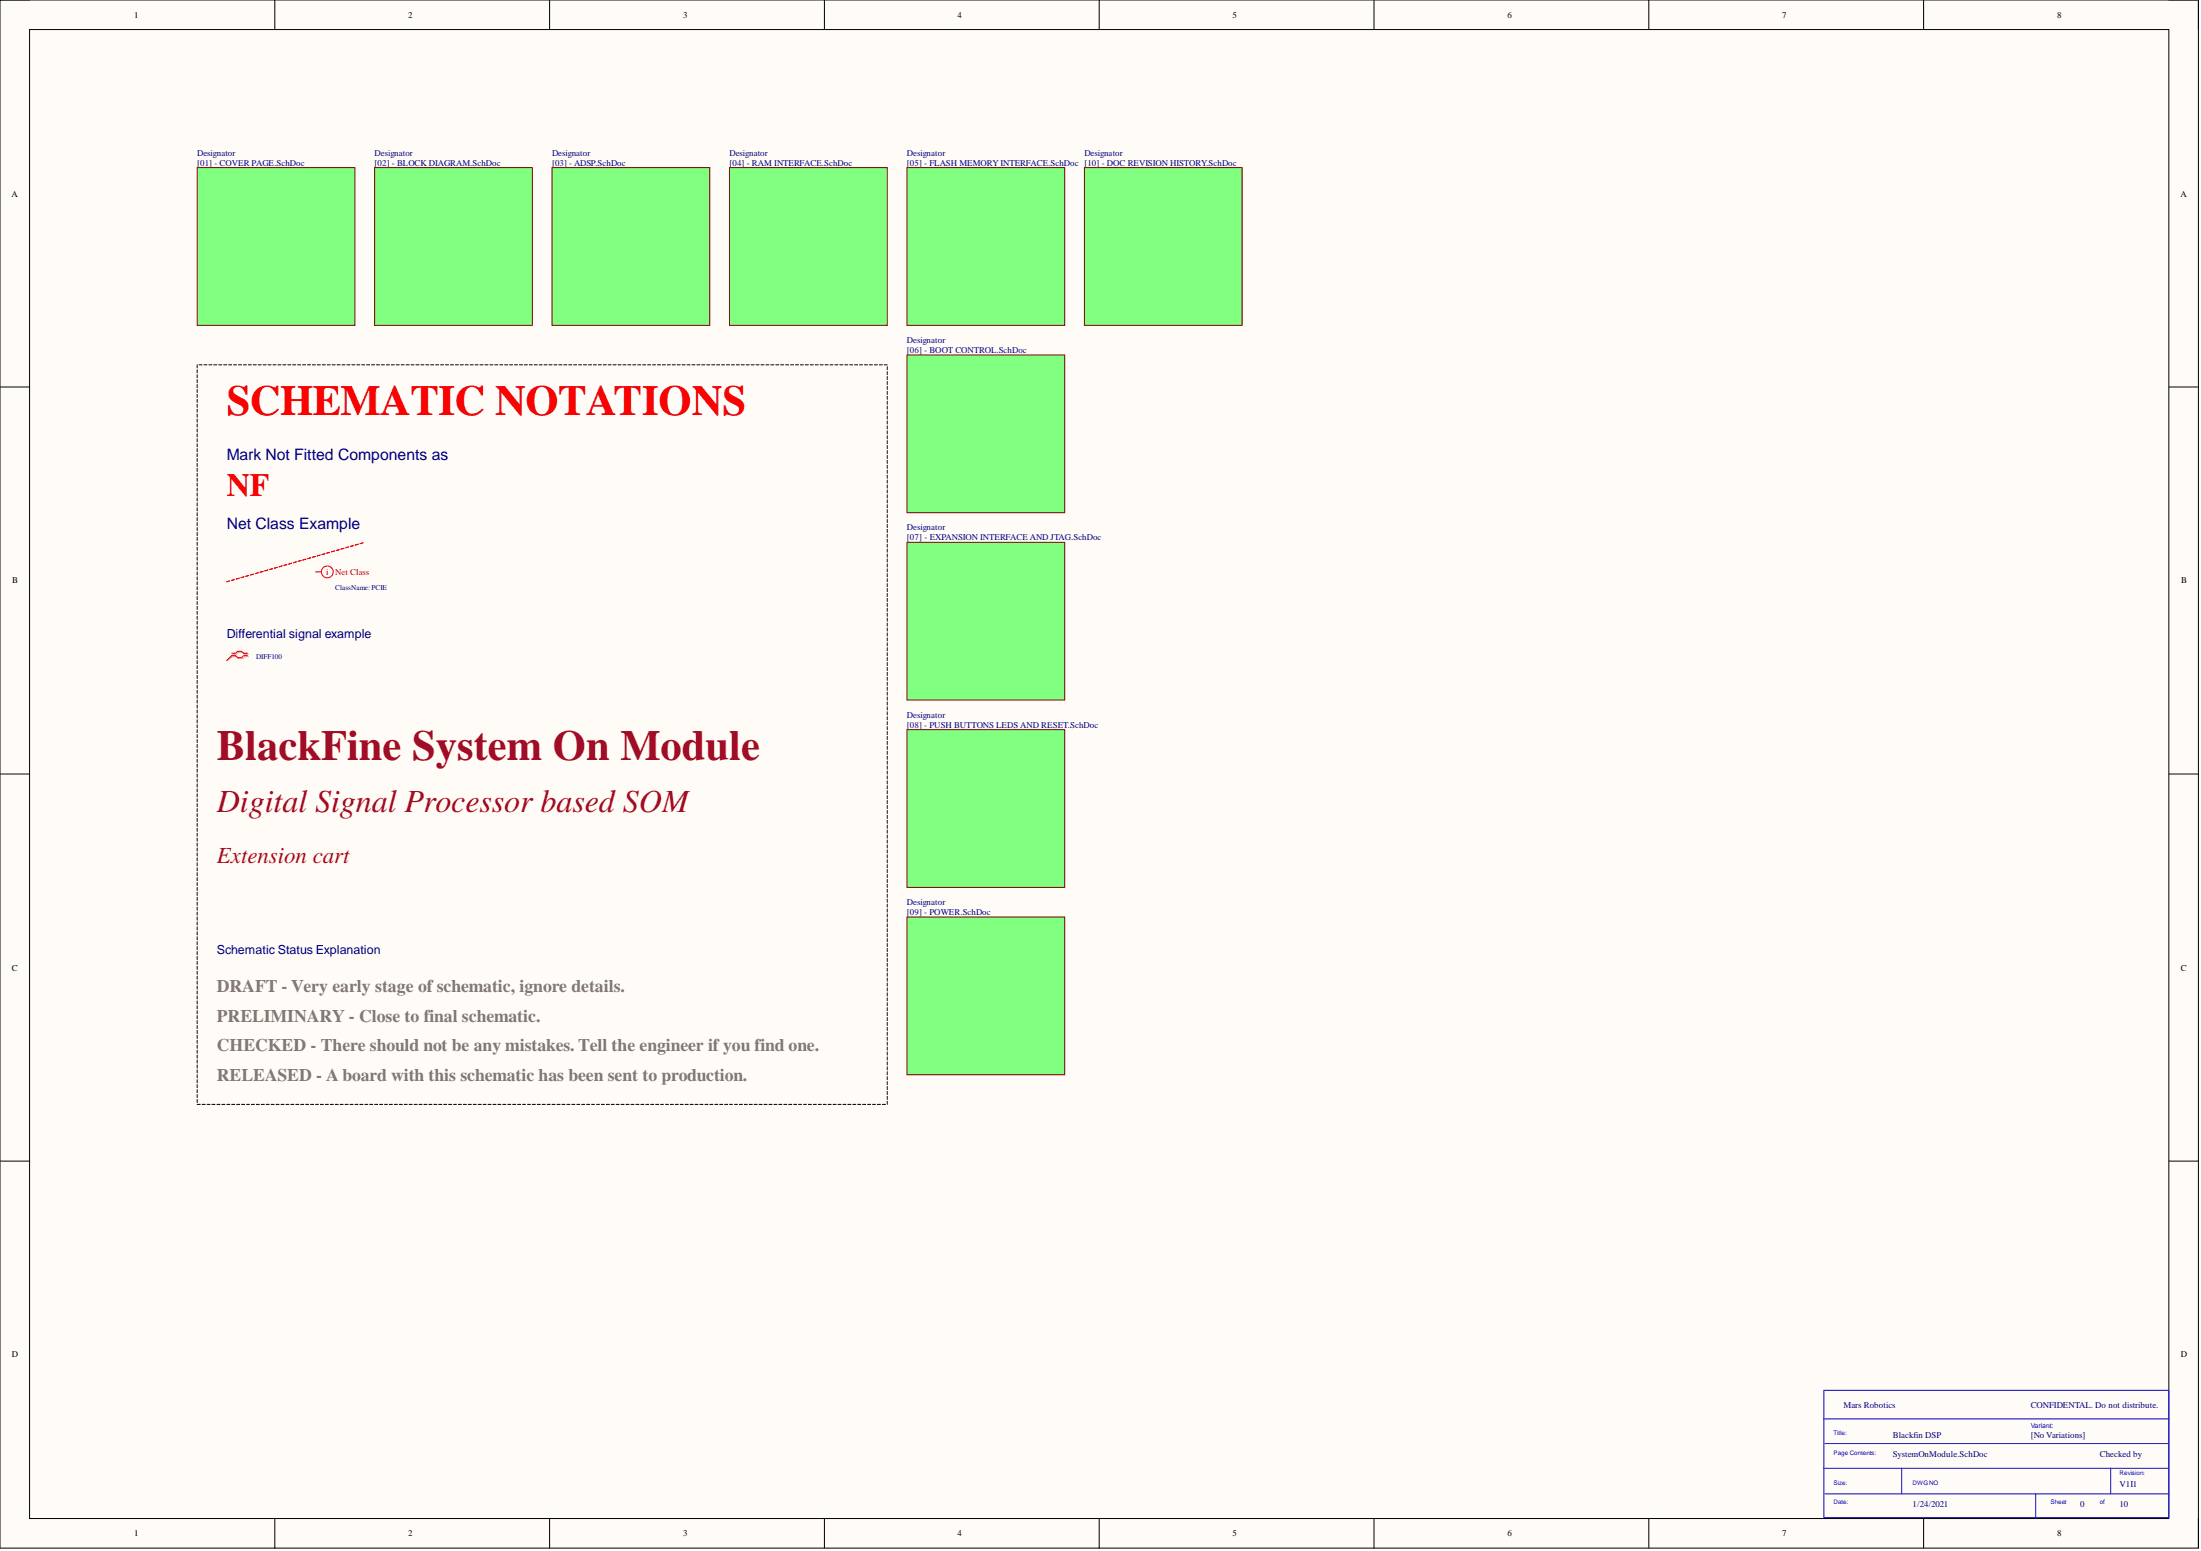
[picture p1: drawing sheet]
<svg xmlns="http://www.w3.org/2000/svg" width="566mm" height="399mm" viewBox="0 0 566 399" stroke-linecap="round" stroke-linejoin="round" font-family="sans-serif">
<path d="M0 0h565.5v398.3h-565.5z" fill-rule="evenodd" fill="#fffcf8"/>
<path d="M0 0h565.5v398.3h-565.5z" fill="none" stroke="#000" stroke-width=".26"/>
<path d="M7.6 7.6h550.3v383h-550.3z" fill-rule="evenodd" fill="#fffcf8"/>
<g fill="none" stroke="#000" stroke-width=".26">
<path d="M0 0h7.6M70.7 0v7.6M141.4 0v7.6M212.1 0v7.6M282.8 0v7.6M353.5 0v7.6M424.2 0v7.6M494.9 0v7.6M557.9 0h7.6v7.6M7.6 7.6h550.3v383h-550.3zM0 99.6h7.6M557.9 99.6h7.6"/>
<path d="M0 199.1h7.6M557.9 199.1h7.6M0 298.7h7.6M557.9 298.7h7.6M70.7 390.6v7.7M141.4 390.6v7.7M212.1 390.6v7.7M282.8 390.6v7.7M353.5 390.6v7.7M424.2 390.6v7.7M494.9 390.6v7.7M565.5 390.6v7.7"/>
</g>
<path d="M469.2 357.7h88.7v32.7h-88.7zM469.2 365h88.7M469.2 377.7h88.7M469.4 371.4h88.5M489.2 377.7v6.6M543 377.7v6.6M469.4 384.3h88.5M523.7 384.3v6.3" fill="none" stroke="#00f" stroke-width=".26"/>
<path d="M50.7 43.1h40.6v40.6h-40.6z" fill-rule="evenodd" fill="#80ff80"/>
<path d="M50.7 43.1h40.6v40.6h-40.6z" fill="none" stroke="#800000" stroke-width=".26"/>
<path d="M96.4 43.1h40.5v40.6h-40.5z" fill-rule="evenodd" fill="#80ff80"/>
<path d="M96.4 43.1h40.5v40.6h-40.5z" fill="none" stroke="#800000" stroke-width=".26"/>
<g fill="none" stroke="#f00" stroke-width=".26">
<path d="M92.2 140l-.8 .2M93.4 139.6l-.8 .3M59.1 149.4l-.8 .3M60.3 149.1l-.7 .2M61.5 148.7l-.7 .3M62.8 148.4l-.8 .2M64 148l-.8 .3M65.2 147.7l-.7 .2M66.4 147.3l-.7 .3M67.7 147l-.8 .2M68.9 146.6l-.8 .3M70.1 146.3l-.7 .2"/>
<path d="M71.3 145.9l-.7 .3M72.6 145.6l-.8 .2M73.8 145.2l-.8 .3M75 144.9l-.8 .2M76.2 144.5l-.7 .3M77.5 144.2l-.8 .2M78.7 143.8l-.8 .3M79.9 143.5l-.8 .2M81.1 143.1l-.7 .3M81.2 147.1h1.5M82.4 142.8l-.8 .2M83.6 142.4l-.8 .3"/>
<path d="M84.8 142.1l-.8 .2M86 141.7l-.7 .3M87.3 141.4l-.8 .2M88.5 141l-.8 .3M89.7 140.7l-.8 .2M90.9 140.3l-.7 .3M59.6 168h1l.5-.5h1l.5 .5h1.1M63.7 168.7h-1.1l-.5 .5h-1l-.5-.5h-1l-1.3 1.3"/>
<circle cx="84.2" cy="147.1" r="1.52"/>
</g>
<path d="M0 398.3v.2z" fill="none" stroke="#f33" stroke-width=".26"/>
<path d="M59.9 168.3h1l.5-.5h1l.5 .5h1M63.9 168.9h-1l-.5 .5h-1l-.5-.5h-1l-1.6 1.1" fill="none" stroke="#d0a19e" stroke-width=".26"/>
<g fill="none" stroke="#000" stroke-width=".26">
<path d="M50.7 93.9v.7M50.7 95.1v.8M50.7 96.4v.8M50.7 97.7v.7M50.7 98.9v.8M51.2 93.9h.8M52.5 93.9h.8M53.7 93.9h.8M55 93.9h.8M56.3 93.9h.8M57.5 93.9h.8M58.8 93.9h.8"/>
<path d="M60.1 93.9h.8M61.3 93.9h.8M62.6 93.9h.8M63.9 93.9h.8M65.1 93.9h.8M66.4 93.9h.8M67.7 93.9h.8M68.9 93.9h.8M70.2 93.9h.8M71.5 93.9h.8M72.8 93.9h.7M74 93.9h.8"/>
<path d="M75.3 93.9h.8M76.6 93.9h.8M77.8 93.9h.8M79.1 93.9h.8M80.4 93.9h.8M81.6 93.9h.8M82.9 93.9h.8M84.2 93.9h.8M85.4 93.9h.8M86.7 93.9h.8M88 93.9h.8M89.2 93.9h.8"/>
<path d="M90.5 93.9h.8M91.8 93.9h.8M93 93.9h.8M94.3 93.9h.8M95.6 93.9h.8M96.8 93.9h.8M98.1 93.9h.8M99.4 93.9h.8M100.7 93.9h.7M101.9 93.9h.8M103.2 93.9h.8M104.5 93.9h.7"/>
<path d="M105.7 93.9h.8M107 93.9h.8M108.3 93.9h.8M109.5 93.9h.8M110.8 93.9h.8M112.1 93.9h.8M113.3 93.9h.8M114.6 93.9h.8M115.9 93.9h.8M117.1 93.9h.8M118.4 93.9h.8M119.7 93.9h.8"/>
<path d="M120.9 93.9h.8M122.2 93.9h.8M123.5 93.9h.8M124.7 93.9h.8M126 93.9h.8M127.3 93.9h.8M128.5 93.9h.8M129.8 93.9h.8M131.1 93.9h.8M132.4 93.9h.7M133.6 93.9h.8M134.9 93.9h.8"/>
<path d="M136.2 93.9h.7M137.4 93.9h.8M138.7 93.9h.8M140 93.9h.8M141.2 93.9h.8M142.5 93.9h.8M143.8 93.9h.8M145 93.9h.8M146.3 93.9h.8M147.6 93.9h.8M148.8 93.9h.8M150.1 93.9h.8"/>
<path d="M151.4 93.9h.8M152.6 93.9h.8M153.9 93.9h.8M155.2 93.9h.8M156.4 93.9h.8M157.7 93.9h.8M159 93.9h.8M160.2 93.9h.8M161.5 93.9h.8M162.8 93.9h.8M164.1 93.9h.7M165.3 93.9h.8"/>
<path d="M166.6 93.9h.8M167.9 93.9h.7M169.1 93.9h.8M170.4 93.9h.8M171.7 93.9h.8M172.9 93.9h.8M174.2 93.9h.8M175.5 93.9h.8M176.7 93.9h.8M178 93.9h.8M179.3 93.9h.8M180.5 93.9h.8"/>
<path d="M181.8 93.9h.8M183.1 93.9h.8M184.3 93.9h.8M185.6 93.9h.8M186.9 93.9h.8M188.1 93.9h.8M189.4 93.9h.8M190.7 93.9h.8M191.9 93.9h.8M193.2 93.9h.8M194.5 93.9h.8M195.8 93.9h.7"/>
<path d="M197 93.9h.8M198.3 93.9h.8M199.6 93.9h.7M200.8 93.9h.8M202.1 93.9h.8M203.4 93.9h.8M204.6 93.9h.8M205.9 93.9h.8M207.2 93.9h.8M208.4 93.9h.8M209.7 93.9h.8M211 93.9h.8"/>
<path d="M212.2 93.9h.8M213.5 93.9h.8M214.8 93.9h.8M216 93.9h.8M217.3 93.9h.8M218.6 93.9h.8M219.8 93.9h.8M221.1 93.9h.8M222.4 93.9h.8M223.6 93.9h.8M224.9 93.9h.8M226.2 93.9h.8"/>
<path d="M227.5 93.9h.7M228.2 94.3v.8M228.2 95.6v.8M228.2 96.9v.8M228.2 98.1v.8M228.2 99.4v.8M50.7 100.2v.8M50.7 101.5v.8M50.7 102.7v.8M50.7 104v.8M50.7 105.3v.8M50.7 106.5v.8"/>
<path d="M50.7 107.8v.8M50.7 109.1v.8M50.7 110.3v.8M50.7 111.6v.8M50.7 112.9v.8M50.7 114.1v.8M50.7 115.4v.8M50.7 116.7v.8M50.7 117.9v.8M50.7 119.2v.8M228.2 100.7v.8M228.2 101.9v.8"/>
<path d="M228.2 103.2v.8M228.2 104.5v.8M228.2 105.7v.8M228.2 107v.8M228.2 108.3v.8M228.2 109.5v.8M228.2 110.8v.8M228.2 112.1v.8M228.2 113.4v.7M228.2 114.6v.8M228.2 115.9v.8M228.2 117.2v.7"/>
<path d="M228.2 118.4v.8M228.2 119.7v.8M50.7 120.5v.8M50.7 121.8v.7M50.7 123v.8M50.7 124.3v.8M50.7 125.6v.8M50.7 126.8v.8M50.7 128.1v.8M50.7 129.4v.8M50.7 130.6v.8M50.7 131.9v.8"/>
<path d="M50.7 133.2v.8M50.7 134.4v.8M50.7 135.7v.8M50.7 137v.8M50.7 138.2v.8M50.7 139.5v.8M228.2 121v.8M228.2 122.2v.8M228.2 123.5v.8M228.2 124.8v.8M228.2 126v.8M228.2 127.3v.8"/>
<path d="M228.2 128.6v.8M228.2 129.8v.8M228.2 131.1v.8M228.2 132.4v.8M228.2 133.6v.8M228.2 134.9v.8M228.2 136.2v.8M228.2 137.4v.8M228.2 138.7v.8M228.2 140v.8M50.7 140.8v.8M50.7 142v.8"/>
<path d="M50.7 143.3v.8M50.7 144.6v.8M50.7 145.9v.7M50.7 147.1v.8M50.7 148.4v.8M50.7 149.7v.7M50.7 150.9v.8M50.7 152.2v.8M50.7 153.5v.8M50.7 154.7v.8M50.7 156v.8M50.7 157.3v.8"/>
<path d="M50.7 158.5v.8M50.7 159.8v.8M228.2 141.3v.7M228.2 142.5v.8M228.2 143.8v.8M228.2 145.1v.8M228.2 146.3v.8M228.2 147.6v.8M228.2 148.9v.8M228.2 150.1v.8M228.2 151.4v.8M228.2 152.7v.8"/>
<path d="M228.2 153.9v.8M228.2 155.2v.8M228.2 156.5v.8M228.2 157.7v.8M228.2 159v.8M50.7 161.1v.8M50.7 162.3v.8M50.7 163.6v.8M50.7 164.9v.8M50.7 166.1v.8M50.7 167.4v.8M50.7 168.7v.8"/>
<path d="M50.7 170v.7M50.7 171.2v.8M50.7 172.5v.8M50.7 173.8v.7M50.7 175v.8M50.7 176.3v.8M50.7 177.6v.8M50.7 178.8v.8M228.2 160.3v.8M228.2 161.5v.8M228.2 162.8v.8M228.2 164.1v.8"/>
<path d="M228.2 165.4v.7M228.2 166.6v.8M228.2 167.9v.8M228.2 169.2v.8M228.2 170.4v.8M228.2 171.7v.8M228.2 173v.8M228.2 174.2v.8M228.2 175.5v.8M228.2 176.8v.8M228.2 178v.8M228.2 179.3v.8"/>
<path d="M50.7 180.1v.8M50.7 181.4v.8M50.7 182.6v.8M50.7 183.9v.8M50.7 185.2v.8M50.7 186.4v.8M50.7 187.7v.8M50.7 189v.8M50.7 190.2v.8M50.7 191.5v.8M50.7 192.8v.8M50.7 194v.8"/>
<path d="M50.7 195.3v.8M50.7 196.6v.8M50.7 197.9v.7M50.7 199.1v.8M228.2 180.6v.8M228.2 181.8v.8M228.2 183.1v.8M228.2 184.4v.8M228.2 185.6v.8M228.2 186.9v.8M228.2 188.2v.8M228.2 189.5v.7"/>
<path d="M228.2 190.7v.8M228.2 192v.8M228.2 193.3v.7M228.2 194.5v.8M228.2 195.8v.8M228.2 197.1v.8M228.2 198.3v.8M228.2 199.6v.8M50.7 200.4v.8M50.7 201.7v.8M50.7 202.9v.8M50.7 204.2v.8"/>
<path d="M50.7 205.5v.8M50.7 206.7v.8M50.7 208v.8M50.7 209.3v.8M50.7 210.5v.8M50.7 211.8v.8M50.7 213.1v.8M50.7 214.3v.8M50.7 215.6v.8M50.7 216.9v.8M50.7 218.1v.8M50.7 219.4v.8"/>
<path d="M228.2 200.9v.8M228.2 202.1v.8M228.2 203.4v.8M228.2 204.7v.8M228.2 205.9v.8M228.2 207.2v.8M228.2 208.5v.8M228.2 209.7v.8M228.2 211v.8M228.2 212.3v.8M228.2 213.5v.8M228.2 214.8v.8"/>
<path d="M228.2 216.1v.8M228.2 217.4v.7M228.2 218.6v.8M228.2 219.9v.8M50.7 220.7v.8M50.7 222v.7M50.7 223.2v.8M50.7 224.5v.8M50.7 225.8v.7M50.7 227v.8M50.7 228.3v.8M50.7 229.6v.8"/>
<path d="M50.7 230.8v.8M50.7 232.1v.8M50.7 233.4v.8M50.7 234.6v.8M50.7 235.9v.8M50.7 237.2v.8M50.7 238.4v.8M50.7 239.7v.8M228.2 221.2v.8M228.2 222.4v.8M228.2 223.7v.8M228.2 225v.8"/>
<path d="M228.2 226.2v.8M228.2 227.5v.8M228.2 228.8v.8M228.2 230v.8M228.2 231.3v.8M228.2 232.6v.8M228.2 233.8v.8M228.2 235.1v.8M228.2 236.4v.8M228.2 237.6v.8M228.2 238.9v.8M50.7 241v.8"/>
<path d="M50.7 242.2v.8M50.7 243.5v.8M50.7 244.8v.8M50.7 246.1v.7M50.7 247.3v.8M50.7 248.6v.8M50.7 249.9v.7M50.7 251.1v.8M50.7 252.4v.8M50.7 253.7v.8M50.7 254.9v.8M50.7 256.2v.8"/>
<path d="M50.7 257.5v.8M50.7 258.7v.8M228.2 240.2v.8M228.2 241.5v.7M228.2 242.7v.8M228.2 244v.8M228.2 245.3v.8M228.2 246.5v.8M228.2 247.8v.8M228.2 249.1v.8M228.2 250.3v.8M228.2 251.6v.8"/>
<path d="M228.2 252.9v.8M228.2 254.1v.8M228.2 255.4v.8M228.2 256.7v.8M228.2 257.9v.8M228.2 259.2v.8M50.7 260v.8M50.7 261.3v.8M50.7 262.5v.8M50.7 263.8v.8M50.7 265.1v.8M50.7 266.3v.8"/>
<path d="M50.7 267.6v.8M50.7 268.9v.8M50.7 270.1v.8M50.7 271.4v.8M50.7 272.7v.8M50.7 274v.7M50.7 275.2v.8M50.7 276.5v.8M50.7 277.8v.8M50.7 279v.8M228.2 260.5v.8M228.2 261.7v.8"/>
<path d="M228.2 263v.8M228.2 264.3v.8M228.2 265.6v.7M228.2 266.8v.8M228.2 268.1v.8M228.2 269.4v.7M228.2 270.6v.8M228.2 271.9v.8M228.2 273.2v.8M228.2 274.4v.8M228.2 275.7v.8M228.2 277v.8"/>
<path d="M228.2 278.2v.8M228.2 279.5v.8M50.7 280.3v.8M50.7 281.6v.8M50.7 282.8v.8M50.7 284.1h.8M52 284.1h.8M53.3 284.1h.7M54.5 284.1h.8M55.8 284.1h.8M57.1 284.1h.8M58.3 284.1h.8"/>
<path d="M59.6 284.1h.8M60.9 284.1h.8M62.1 284.1h.8M63.4 284.1h.8M64.7 284.1h.8M65.9 284.1h.8M67.2 284.1h.8M68.5 284.1h.8M69.7 284.1h.8M71 284.1h.8M72.3 284.1h.8M73.5 284.1h.8"/>
<path d="M74.8 284.1h.8M76.1 284.1h.8M77.4 284.1h.7M78.6 284.1h.8M79.9 284.1h.8M81.2 284.1h.7M82.4 284.1h.8M83.7 284.1h.8M85 284.1h.8M86.2 284.1h.8M87.5 284.1h.8M88.8 284.1h.8"/>
<path d="M90 284.1h.8M91.3 284.1h.8M92.6 284.1h.8M93.8 284.1h.8M95.1 284.1h.8M96.4 284.1h.8M97.6 284.1h.8M98.9 284.1h.8M100.2 284.1h.8M101.4 284.1h.8M102.7 284.1h.8M104 284.1h.8"/>
<path d="M105.2 284.1h.8M106.5 284.1h.8M107.8 284.1h.8M109.1 284.1h.7M110.3 284.1h.8M111.6 284.1h.8M112.9 284.1h.7M114.1 284.1h.8M115.4 284.1h.8M116.7 284.1h.8M117.9 284.1h.8M119.2 284.1h.8"/>
<path d="M120.5 284.1h.8M121.7 284.1h.8M123 284.1h.8M124.3 284.1h.8M125.5 284.1h.8M126.8 284.1h.8M128.1 284.1h.8M129.3 284.1h.8M130.6 284.1h.8M131.9 284.1h.8M133.1 284.1h.8M134.4 284.1h.8"/>
<path d="M135.7 284.1h.8M136.9 284.1h.8M138.2 284.1h.8M139.5 284.1h.8M140.8 284.1h.7M142 284.1h.8M143.3 284.1h.8M144.6 284.1h.7M145.8 284.1h.8M147.1 284.1h.8M148.4 284.1h.8M149.6 284.1h.8"/>
<path d="M150.9 284.1h.8M152.2 284.1h.8M153.4 284.1h.8M154.7 284.1h.8M156 284.1h.8M157.2 284.1h.8M158.5 284.1h.8M159.8 284.1h.8M161 284.1h.8M162.3 284.1h.8M163.6 284.1h.8M164.8 284.1h.8"/>
<path d="M166.1 284.1h.8M167.4 284.1h.8M168.6 284.1h.8M169.9 284.1h.8M171.2 284.1h.8M172.5 284.1h.7M173.7 284.1h.8M175 284.1h.8M176.3 284.1h.7M177.5 284.1h.8M178.8 284.1h.8M180.1 284.1h.8"/>
<path d="M181.3 284.1h.8M182.6 284.1h.8M183.9 284.1h.8M185.1 284.1h.8M186.4 284.1h.8M187.7 284.1h.8M188.9 284.1h.8M190.2 284.1h.8M191.5 284.1h.8M192.7 284.1h.8M194 284.1h.8M195.3 284.1h.8"/>
<path d="M196.5 284.1h.8M197.8 284.1h.8M199.1 284.1h.8M200.3 284.1h.8M201.6 284.1h.8M202.9 284.1h.8M204.2 284.1h.7M205.4 284.1h.8M206.7 284.1h.8M208 284.1h.8M209.2 284.1h.8M210.5 284.1h.8"/>
<path d="M211.8 284.1h.8M213 284.1h.8M214.3 284.1h.8M215.6 284.1h.8M216.8 284.1h.8M218.1 284.1h.8M219.4 284.1h.8M220.6 284.1h.8M221.9 284.1h.8M223.2 284.1h.8M224.4 284.1h.8M225.7 284.1h.8"/>
<path d="M227 284.1h.8M228.2 280.8v.8M228.2 282v.8M228.2 283.3v.8"/>
</g>
<path d="M233.3 91.3h40.6v40.6h-40.6z" fill-rule="evenodd" fill="#80ff80"/>
<path d="M233.3 91.3h40.6v40.6h-40.6z" fill="none" stroke="#800000" stroke-width=".26"/>
<path d="M142 43.1h40.6v40.6h-40.6z" fill-rule="evenodd" fill="#80ff80"/>
<path d="M142 43.1h40.6v40.6h-40.6z" fill="none" stroke="#800000" stroke-width=".26"/>
<path d="M187.7 43.1h40.5v40.6h-40.5z" fill-rule="evenodd" fill="#80ff80"/>
<path d="M187.7 43.1h40.5v40.6h-40.5z" fill="none" stroke="#800000" stroke-width=".26"/>
<path d="M233.3 43.1h40.6v40.6h-40.6z" fill-rule="evenodd" fill="#80ff80"/>
<path d="M233.3 43.1h40.6v40.6h-40.6z" fill="none" stroke="#800000" stroke-width=".26"/>
<path d="M233.3 139.5h40.6v40.6h-40.6z" fill-rule="evenodd" fill="#80ff80"/>
<path d="M233.3 139.5h40.6v40.6h-40.6z" fill="none" stroke="#800000" stroke-width=".26"/>
<path d="M233.3 187.7h40.6v40.6h-40.6z" fill-rule="evenodd" fill="#80ff80"/>
<path d="M233.3 187.7h40.6v40.6h-40.6z" fill="none" stroke="#800000" stroke-width=".26"/>
<path d="M233.3 235.9h40.6v40.6h-40.6z" fill-rule="evenodd" fill="#80ff80"/>
<path d="M233.3 235.9h40.6v40.6h-40.6z" fill="none" stroke="#800000" stroke-width=".26"/>
<path d="M279 43.1h40.5v40.6h-40.5z" fill-rule="evenodd" fill="#80ff80"/>
<path d="M279 43.1h40.5v40.6h-40.5z" fill="none" stroke="#800000" stroke-width=".26"/>
<text font-size="11" fill="#f00" x="58.3" y="106.7">SCHEMATIC NOTATIONS</text>
<text font-size="11" fill="#9e0e29" x="55.8" y="195.5">BlackFine System On Module</text>
<text font-size="8.3" fill="#f00" x="58.3" y="127.6">NF</text>
<text font-size="8.3" fill="#9e0e29" x="55.8" y="208.8">Digital Signal Processor based SOM</text>
<text font-size="5.9" fill="#9e0e29" x="55.8" y="222">Extension cart</text>
<g font-size="4.6" fill="#827872">
<text x="55.8" y="255.2">DRAFT - Very early stage of schematic, ignore details.</text>
<text x="55.8" y="262.8">PRELIMINARY - Close to final schematic.</text>
<text x="55.8" y="270.4">CHECKED - There should not be any mistakes. Tell the engineer if you find one.</text>
<text x="55.8" y="278">RELEASED - A board with this schematic has been sent to production.</text>
</g>
<g font-size="4.1" fill="#000080">
<text x="58.3" y="118.4">Mark Not Fitted Components as</text>
<text x="58.3" y="136.1">Net Class Example</text>
</g>
<g font-size="3.2" fill="#000080">
<text x="58.3" y="164.2">Differential signal example</text>
<text x="55.8" y="245.4">Schematic Status Explanation</text>
</g>
<g font-size="2.3">
<text x="34.5" y="4.6">1</text>
<text x="105" y="4.6">2</text>
<text x="175.7" y="4.6">3</text>
<text x="246.3" y="4.6">4</text>
<text x="317.1" y="4.6">5</text>
<text x="387.8" y="4.6">6</text>
<text x="458.4" y="4.6">7</text>
<text x="529.2" y="4.6">8</text>
<text x="3" y="50.6">A</text>
<text x="560.9" y="50.6">A</text>
<text x="3.1" y="150.1">B</text>
<text x="561.1" y="150.1">B</text>
<text x="3" y="249.7">C</text>
<text x="561" y="249.7">C</text>
<text x="3" y="349.2">D</text>
<text x="561" y="349.2">D</text>
<text x="34.5" y="395.2">1</text>
<text x="105" y="395.2">2</text>
<text x="175.7" y="395.2">3</text>
<text x="246.3" y="395.2">4</text>
<text x="317.1" y="395.2">5</text>
<text x="387.8" y="395.2">6</text>
<text x="458.4" y="395.2">7</text>
<text x="529.2" y="395.2">8</text>
</g>
<g font-size="2.3" fill="#000080">
<text x="50.7" y="40.1">Designator</text>
<text x="96.4" y="40.1">Designator</text>
<text x="142" y="40.1">Designator</text>
<text x="187.7" y="40.1">Designator</text>
<text x="233.3" y="40.1">Designator</text>
<text x="279" y="40.1">Designator</text>
<text x="50.7" y="42.6">[01] - COVER PAGE.SchDoc</text>
<text x="96.4" y="42.6">[02] - BLOCK DIAGRAM.SchDoc</text>
<text x="142" y="42.6">[03] - ADSP.SchDoc</text>
<text x="187.7" y="42.6">[04] - RAM INTERFACE.SchDoc</text>
<text x="233.3" y="42.6">[05] - FLASH MEMORY INTERFACE.SchDoc [10] - DOC REVISION HISTORY.SchDoc</text>
<text x="233.3" y="88.3">Designator</text>
<text x="233.3" y="90.8">[06] - BOOT CONTROL.SchDoc</text>
<text x="233.3" y="136.5">Designator</text>
<text x="233.3" y="139">[07] - EXPANSION INTERFACE AND JTAG.SchDoc</text>
<text x="233.3" y="184.7">Designator</text>
<text x="233.3" y="187.2">[08] - PUSH BUTTONS LEDS AND RESET.SchDoc</text>
<text x="233.3" y="232.9">Designator</text>
<text x="233.3" y="235.4">[09] - POWER.SchDoc</text>
<text x="474.2" y="362.2">Mars Robotics</text>
<text x="522.4" y="362.2">CONFIDENTAL. Do not distribute.</text>
<text x="486.9" y="369.8">Blackfin DSP</text>
<text x="522.4" y="369.8">[No Variations]</text>
<text x="486.9" y="374.9">SystemOnModule.SchDoc</text>
<text x="540.2" y="374.9">Checked by</text>
<text x="545.3" y="382.5">V1I1</text>
<text x="492" y="387.6">1/24/2021</text>
<text x="535.1" y="387.6">0</text>
<text x="545.3" y="387.6">10</text>
</g>
<g font-size="2.3" fill="#f00">
<text x="83.9" y="147.9">i</text>
<text x="86.2" y="147.9">Net Class</text>
</g>
<g font-size="1.9" fill="#000080">
<text x="86.2" y="151.8">ClassName: PCIE</text>
<text x="65.9" y="169.5">DIFF100</text>
</g>
<text font-size="1.8" fill="#00f" x="522.4" y="367.4">Variant:</text>
<g font-size="1.6" fill="#00f">
<text x="471.7" y="369.2">Title:</text>
<text x="471.7" y="374.3">Page Contents:</text>
<text x="471.7" y="381.9">Size:</text>
<text x="492" y="381.9">DWGNO</text>
<text x="545.3" y="379.4">Revision:</text>
<text x="471.7" y="387">Date:</text>
<text x="527.5" y="387">Sheet</text>
<text x="540.2" y="387">of</text>
</g>
</svg>
